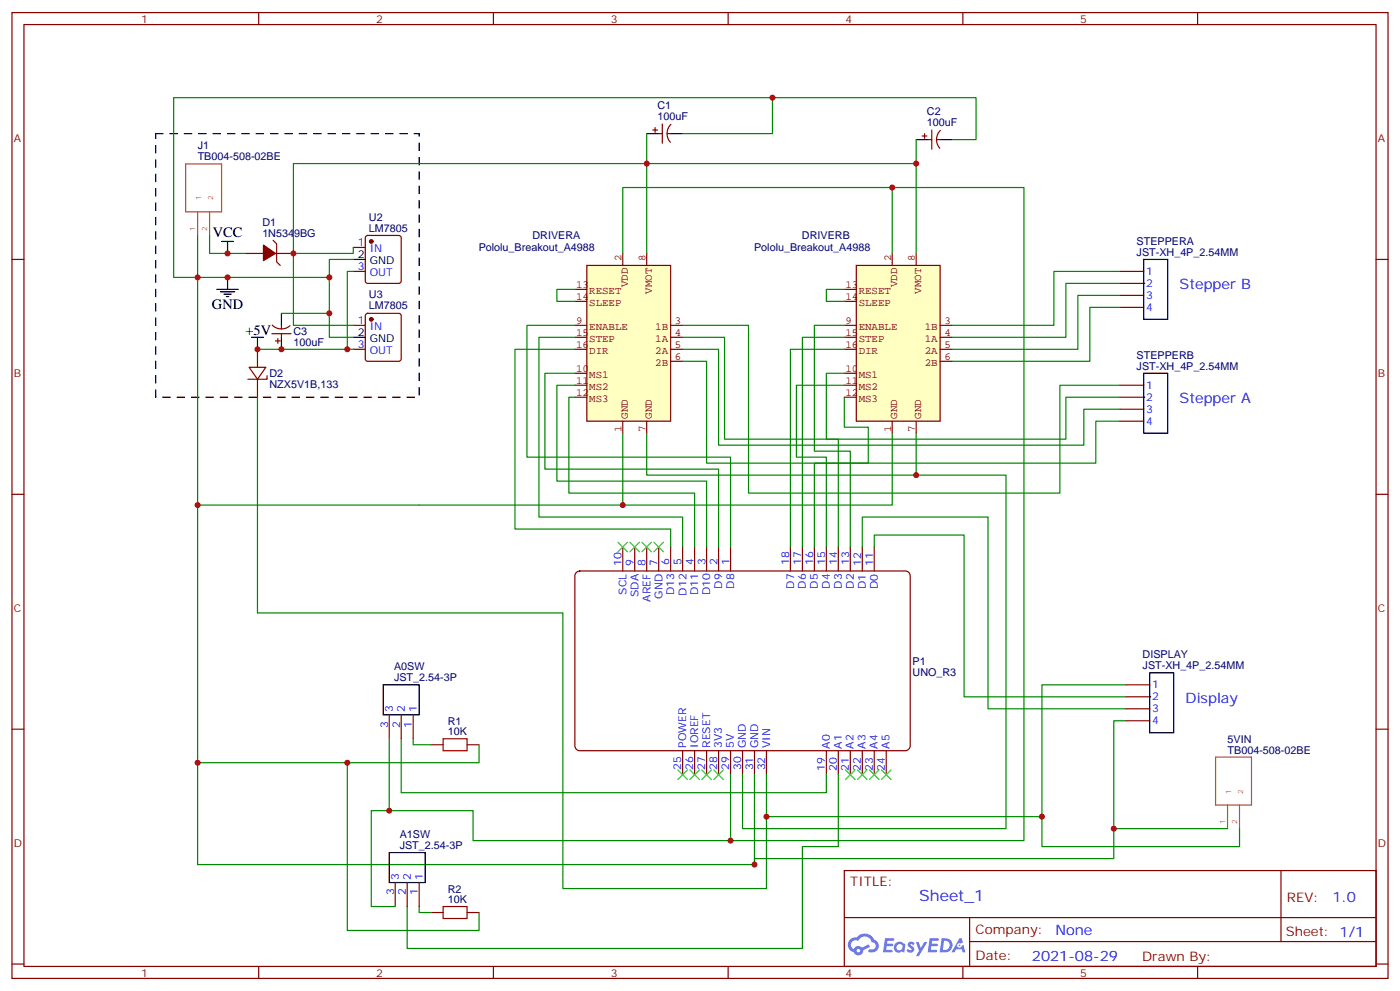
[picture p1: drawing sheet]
<svg xmlns="http://www.w3.org/2000/svg" width="412mm" height="292mm" viewBox="0 0 412 292" stroke-linecap="round" stroke-linejoin="round" font-family="sans-serif">
<g fill="none" stroke="#870000" stroke-width=".35">
<path d="M3.5 3.7h405.4v284.3h-405.4zM7.1 7.2h398.2v277.3h-398.2zM76.2 3.7v3.5M145.3 3.7v3.5M214.5 3.7v3.5M283.6 3.7v3.5M352.8 3.7v3.5M3.5 76.4h3.6M405.3 76.4h3.6M3.5 145.5h3.6M405.3 145.5h3.6M3.5 214.7h3.6"/>
<path d="M405.3 214.7h3.6M248.7 256.3h156.6v28.2h-156.6zM377.3 256.3v20.9M248.7 270.1h156.5M285.6 277.2h119.6M285.6 270.1v14.2M3.5 283.8h3.6M76.2 284.5v3.5M145.3 284.5v3.5M214.5 284.5v3.5M283.6 284.5v3.5M352.8 284.5v3.5"/>
<path d="M405.3 283.8h3.6"/>
</g>
<g fill="#5487ff">
<path d="M267.7 277.5a1.22 1.22 0 0 1 1.7 .2l-.4 .6a.47 .47 0 0 0-.3-.4 .47 .47 0 0 0-.5 .2l.1 .2a1.14 1.14 0 0 1 .8 1.8 1.14 1.14 0 0 1-1.9 0l-.2-.2 .5-.6 .7 .5a.29 .29 0 0 0 .3-.3 .29 .29 0 0 0-.2-.3 1.04 1.04 0 0 1-.6-1.7z"/>
<path d="M260.7 276.2h2.4l.3 .2-.2 .5-1.8 .1-.1 .8h1.5l.3 .4-.3 .4h-1.6l-.2 1.1h1.7l.2 .3-.2 .3-2.6 .1z"/>
<path d="M273.8 276.2h2.4l.3 .2-.1 .5-1.8 .1-.2 .8h1.6l.3 .4-.4 .4-1.6-.1-.1 1.1 1.7 .1 .2 .3-.2 .3-2.6 .1z"/>
<path d="M282.6 276.2h.7l.3 1.3-.6 .3a.69 .69 0 0 0-1 .3 .69 .69 0 0 0 .4 .9 .69 .69 0 0 0 .9-.6l.5-.2 .6 2.2h-.8l-.2-.9h-1.8l-.5 .9h-.8z"/>
<path d="M269.8 277.3h.8l.6 1.8 1.1-1.8h.9l-2.6 4.2h-.8l.9-1.5z"/>
<path d="M277.4 276.2l-.6 4.2h1.3a2.11 2.11 0 0 0 2.5-2.1 2.11 2.11 0 0 0-2.5-2.1zM278.1 277a1.39 1.39 0 0 1 1.7 1.4 1.39 1.39 0 0 1-1.8 1.2h-.3z"/>
<path d="M263.7 277.8a1.54 1.54 0 0 0-.1 2.2 1.54 1.54 0 0 0 2.2 .1l.6 .3 .3-2.3-.2-.3h-.4a1.49 1.49 0 0 0-2.4 0zM264 278.8a.94 .94 0 0 1 1.8 0 .94 .94 0 0 1-1.8 0z"/>
<path d="M250.4 276.6a2.18 2.18 0 0 0 1.1 3.7 1.44 1.44 0 0 0 1.6 .9 1.44 1.44 0 0 0 1.2-1.4l2-1.1-.5-.7-1.9 1a1.47 1.47 0 0 0-2.4 .4 1.39 1.39 0 0 1-.7-1.9 1.39 1.39 0 0 1 2-.5 2.12 2.12 0 0 1 2.2-1.3 2.12 2.12 0 0 1 1.9 1.7 1.14 1.14 0 0 1 1.1 1.4 1.14 1.14 0 0 1-1.7 .7 .43 .43 0 0 0-.5 .4 .43 .43 0 0 0 .4 .5 1.98 1.98 0 0 0 2.5-1.2 1.98 1.98 0 0 0-1.2-2.6 3.1 3.1 0 0 0-5.3-.6l-.9 .1zM252.3 279.9a.55 .55 0 0 1 1.1 0 .55 .55 0 0 1-1.1 0z"/>
<circle cx="282.6" cy="278.3" r=".26"/>
</g>
<path d="M169.6 168.7l1.1-.6h96a1.41 1.41 0 0 1 1.4 1.4v50.1a1.51 1.51 0 0 1-1.4 1.4h-96a1.51 1.51 0 0 1-1.4-1.4v-50.1z" fill="none" stroke="#800000" stroke-width=".35"/>
<g fill="none" stroke="#870000" stroke-width=".35">
<path d="M72.3 74.6h5.3M80.4 70.7l1.1 1.1v5.3l1 1M81.1 74.6h5.3M104.1 72.8h3.5M104.1 79.9h3.5M107.8 69.5l.5-.2h9.2l.5 .2 .2 .5v12.7l-.3 .5-.4 .2h-9.2l-.5-.2-.2-.5v-12.7zM104.1 95.8h3.5M107.8 92.5l.5-.2h9.2l.5 .2 .2 .5v12.7l-.3 .5-.4 .2h-9.2l-.5-.3-.2-.4v-12.7zM104.1 102.8h3.5M183.4 161v7.1M187 161v7.1M190.5 161v7.1"/>
<path d="M194 161v7.1M197.6 161v7.1M201.1 161v7.1M204.6 161v7.1M208.1 161v7.1M211.7 161v7.1M215.2 161v7.1M232.8 161v7.1M236.4 161v7.1M239.9 161v7.1M243.4 161v7.1M246.9 161v7.1"/>
<path d="M250.5 161v7.1M254 161v7.1M257.5 161v7.1M201.1 221v7.1M204.6 221v7.1M208.1 221v7.1M211.7 221v7.1M215.2 221v7.1M218.7 221v7.1M222.2 221v7.1M225.8 221v7.1M243.4 221v7.1"/>
<path d="M246.9 221v7.1M250.5 221v7.1M254 221v7.1M257.5 221v7.1M261.1 221v7.1"/>
</g>
<g fill="#870000" stroke="#870000" stroke-width=".35">
<path d="M77.6 72.1l3.5 2.5-3.5 2.1z"/>
<circle cx="109.4" cy="71.1" r=".53"/>
<circle cx="109.4" cy="94" r=".53"/>
</g>
<path d="M104.1 76.4h3.5M63.9 85.2h6.3M64.9 85.9h4.2M66 86.6h2.1M66.7 87.3h.7M67 81.7v3.5M74.1 99.3h3.5M75.8 99.3v3.5M104.1 99.3h3.5" fill="none" stroke="#000" stroke-width=".35"/>
<path d="M104.1 72.8v1.8h-17.7v21.2h17.7M104.1 79.9h-1.8v22.9h1.8M67 81.7h30v17.6h7.1" fill="none" stroke="#008700" stroke-width=".35"/>
<path d="M172.9 78.1h24.7v45.9h-24.7z" fill="#ffffc2" stroke="#850000" stroke-width=".35"/>
<g fill="none" stroke="#850000" stroke-width=".35">
<path d="M183.4 74.6v3.5M190.5 74.6v3.5M169.3 95.8h3.6M169.3 99.3h3.6M169.3 85.2h3.6M169.3 88.7h3.6M197.6 95.8h3.5M197.6 99.3h3.5M169.3 102.8h3.6M169.3 109.9h3.6M169.3 113.4h3.6M169.3 116.9h3.6"/>
<path d="M197.6 102.8h3.5M197.6 106.4h3.5M183.4 124v3.5M190.5 124v3.5"/>
</g>
<path d="M252.2 78.1h24.7v45.9h-24.7z" fill="#ffffc2" stroke="#850000" stroke-width=".35"/>
<g fill="none" stroke="#850000" stroke-width=".35">
<path d="M262.8 74.6v3.5M269.9 74.6v3.5M248.7 95.8h3.5M248.7 99.3h3.5M248.7 85.2h3.5M248.7 88.7h3.5M276.9 95.8h3.6M276.9 99.3h3.6M248.7 102.8h3.5M248.7 109.9h3.5M248.7 113.4h3.5M248.7 116.9h3.5"/>
<path d="M276.9 102.8h3.6M276.9 106.4h3.6M262.8 124v3.5M269.9 124v3.5"/>
</g>
<path d="M54.7 48.3h10.6v14.1h-10.6zM58.2 62.4v6.9M61.7 62.4v6.9M358.1 222.9h10.6v14.1h-10.6zM361.6 237v6.9M365.1 237v6.9" fill="none" stroke="#a64a4a" stroke-width=".35"/>
<g fill="none" stroke="#008700" stroke-width=".35">
<path d="M190.5 39.3v8.9h79.4v26.4M201.1 39.3h26.4v-10.5h60v12.3h-7M227.5 28.8h-176.3v52.9h7v67h125.2v-21.2M262.8 55.2h-79.4v19.4M269.9 41.1v7.1M58.2 69.3v12.4h8.8M61.7 69.3v5.3h10.6M86.4 74.6v-26.4h104.1v26.4M104.1 76.4h-7.1v5.3M262.8 74.6v-19.4h38.8v192.3h-86.4v-19.4M329.8 79.9h-19.4v15.9h-29.9M82.9 92.3h14.1"/>
<path d="M169.3 95.8h-14.1v38.8h60v26.4M169.3 99.3h-10.6v52.9h42.4v8.8M169.3 85.2h-5.3v3.5h5.3M201.1 99.3h12.3v30h100.6v-12.4h15.8M201.1 95.8h19.4v49.4h91.7v-31.8h17.6M248.7 95.8h-8.8v37h10.6v28.2M248.7 85.2h-5.3v3.5h5.3M248.7 99.3h-12.3v61.7M329.8 83.4h-15.8v15.9h-33.5M329.8 87h-12.3v15.8h-37M329.8 90.5h-8.8v15.9h-40.5M75.8 116.9v63.5h90v81.2h60v-33.5"/>
<path d="M75.8 102.8h26.5M169.3 109.9h-8.8v28.2h51.2v22.9M169.3 113.4h-5.3v28.2h44.1v19.4M169.3 116.9h-1.7v28.3h37v15.8M169.3 102.8h-17.6v53h45.9v5.2M201.1 102.8h10.6v28.3h107.6v-10.6h10.5M201.1 106.4h7v29.9h114.7v-12.3h7M248.7 109.9h-5.3v19.4h3.5v31.7M248.7 113.4h-14.1v21.2h8.8v26.4M248.7 116.9v8.9h7.1v10.5h-15.9v24.7M248.7 102.8h-15.9v58.2M190.5 127.5v12.4h79.4"/>
<path d="M262.8 127.5v21.2h-79.4M269.9 127.5v12.4h26.4v104h-77.6v-15.8M58.2 148.7v75.8h44.1v49.4h38.8v-5.3M254 161v-8.8h37v56.5h40.6M257.5 161v-3.5h26.5v47.6h47.6M114.7 217.5v21.2h24.6v8.8h75.9M118.2 217.5v15.9h125.2v-5.3M121.7 217.5v1.8h5.3M141.1 219.3v5.2h-38.8M331.6 212.2h-3.5v40.6h-105.9v1.7M331.6 201.6h-24.7v38.8h-81.1M58.2 224.5v30h164v-26.4"/>
<path d="M114.7 238.7h-5.3v28.2h7M246.9 228.1v21.1h-10.5v30h-116.5v-12.3M306.9 240.4v8.8h58.2v-5.3M328.1 243.9h33.5M123.5 266.9v1.7h3.5"/>
</g>
<g fill="none" stroke="#000" stroke-width=".35">
<path d="M190.5 39.3h3.5M197.6 39.3h3.5M269.9 41.1h3.5M276.9 41.1h3.6M65.3 71.1h3.5M67 71.1v3.5M336.9 76.4h7.1v17.6h-7.1zM82.9 92.3v3.5M82.9 99.3v3.5M336.9 109.9h7.1v17.6h-7.1zM338.7 198.1h7v17.6h-7zM112.9 201.6h10.6v8.8h-10.6z"/>
<path d="M114.7 251h10.5v8.8h-10.5z"/>
</g>
<path d="M45.9 39.3h77.6v77.6h-77.6z" fill="none" stroke="#000" stroke-width=".35" stroke-dasharray="2.1 2.1"/>
<g fill="none" stroke="#870000" stroke-width=".35">
<path d="M192.3 38.3h1.4M193 37.6v1.4M194 39.3h1.1M195.1 36.5v5.7M196.5 39.3h1.1M197.6 36.6a3.8 3.8 0 0 0-.1 5.3M272.3 39.3v1.4M274.5 38.3v5.6M277 38.4a3.8 3.8 0 0 0-.2 5.2M271.6 40h1.4M273.4 41.1h1.1M275.9 41.1h1"/>
<path d="M329.8 79.9h7.1M80.1 98.2h5.6M80.2 95.7a3.8 3.8 0 0 0 5.2 .2M81.8 99.7v1.4M82.9 95.8v1M82.9 98.2v1.1M329.8 83.4h7.1M329.8 87h7.1M329.8 90.5h7.1M73.4 108.1h4.9l-2.5 3.6zM75.8 102.8v5.3M75.8 111.7v5.2"/>
<path d="M78.7 110.6v1.1h-5.7M81.1 100.4h1.4M329.8 113.4h7.1M329.8 116.9h7.1M329.8 120.5h7.1M329.8 124h7.1M114.7 210.4v7.1M118.2 210.4v7.1M121.7 210.4v7.1M127 219.3h3.5M137.6 219.3h3.5M331.6 201.6h7.1"/>
<path d="M331.6 205.1h7.1M331.6 208.7h7.1M331.6 212.2h7.1M116.4 259.8v7.1M119.9 259.8v7.1M123.5 259.8v7.1M127 268.6h3.5M137.6 268.6h3.5"/>
</g>
<path d="M130.5 217.5h7.1v3.5h-7.1zM130.5 266.9h7.1v3.5h-7.1z" fill="none" stroke="#a10000" stroke-width=".35"/>
<g fill="none" stroke="#3c3" stroke-width=".35">
<path d="M182 159.6l2.9 2.9M184.9 159.6l-2.9 2.9M185.6 159.6l2.8 2.9M188.4 159.6l-2.8 2.9M189.1 159.6l2.8 2.9M191.9 159.6l-2.8 2.9M192.6 159.6l2.8 2.9M195.4 159.6l-2.8 2.9M199.7 226.7l2.8 2.8M202.5 226.7l-2.8 2.8M203.2 226.7l2.8 2.8M206 226.7l-2.8 2.8"/>
<path d="M206.7 226.7l2.8 2.8M209.5 226.7l-2.8 2.8M210.3 226.7l2.8 2.8M213.1 226.7l-2.8 2.8M249.1 226.7l2.8 2.8M251.9 226.7l-2.8 2.8M252.6 226.7l2.8 2.8M255.4 226.7l-2.8 2.8M256.1 226.7l2.8 2.8M258.9 226.7l-2.8 2.8M259.6 226.7l2.9 2.8M262.5 226.7l-2.9 2.8"/>
</g>
<g fill="#000">
<circle cx="336.9" cy="83.4" r=".18"/>
<circle cx="336.9" cy="116.9" r=".18"/>
<circle cx="338.7" cy="205.1" r=".18"/>
</g>
<g fill="#c00">
<circle cx="86.4" cy="74.6" r=".88"/>
<circle cx="97" cy="81.7" r=".88"/>
<circle cx="67" cy="74.6" r=".88"/>
<circle cx="67" cy="81.7" r=".88"/>
<circle cx="190.5" cy="48.2" r=".88"/>
<circle cx="58.2" cy="81.7" r=".88"/>
<circle cx="183.4" cy="148.7" r=".88"/>
<circle cx="269.9" cy="139.9" r=".88"/>
<circle cx="262.8" cy="55.2" r=".88"/>
<circle cx="269.9" cy="48.2" r=".88"/>
<circle cx="102.3" cy="224.5" r=".88"/>
<circle cx="225.8" cy="240.4" r=".88"/>
<circle cx="102.3" cy="102.8" r=".88"/>
<circle cx="75.8" cy="102.8" r=".88"/>
<circle cx="227.5" cy="28.8" r=".88"/>
<circle cx="58.2" cy="148.7" r=".88"/>
<circle cx="58.2" cy="224.5" r=".88"/>
<circle cx="222.3" cy="254.5" r=".88"/>
<circle cx="215.2" cy="247.5" r=".88"/>
<circle cx="114.7" cy="238.7" r=".88"/>
<circle cx="82.9" cy="102.8" r=".88"/>
<circle cx="97" cy="92.3" r=".88"/>
<circle cx="306.9" cy="240.4" r=".88"/>
<circle cx="328.1" cy="243.9" r=".88"/>
</g>
<text font-size="4.6" fill="#00f" x="270.8" y="265.3">Sheet_1</text>
<g font-size="4.2">
<text x="62.7" y="69.9">VCC</text>
<text x="62.4" y="90.8">GND</text>
<text x="72.3" y="98.6">+5V</text>
</g>
<g font-size="4.2" fill="#00f">
<text x="347.5" y="85.2">Stepper B</text>
<text x="347.5" y="118.7">Stepper A</text>
<text x="349.2" y="206.9">Display</text>
<text x="392.5" y="265.6">1.0</text>
<text x="310.9" y="275.1">None</text>
<text x="304" y="282.9">2021-08-29</text>
</g>
<g font-size="3.9" fill="#800">
<text x="250.5" y="260.9">TITLE:</text>
<text x="379.1" y="265.6">REV:</text>
<text x="287.4" y="275.1">Company:</text>
<text x="378.7" y="275.7">Sheet: 1/1</text>
<text x="287.4" y="282.8">Date:</text>
<text x="336.4" y="282.8">Draw</text>
<text x="346.6" y="282.8">n By:</text>
</g>
<g font-size="3.2" fill="#800">
<text x="41.6" y="6.7">1</text>
<text x="110.8" y="6.7">2</text>
<text x="179.9" y="6.7">3</text>
<text x="249.1" y="6.7">4</text>
<text x="318.2" y="6.7">5</text>
<text x="4.1" y="41.8">A</text>
<text x="405.9" y="41.8">A</text>
<text x="4.1" y="110.9">B</text>
<text x="405.9" y="110.9">B</text>
<text x="4.1" y="180.1">C</text>
<text x="405.9" y="180.1">C</text>
<text x="4.1" y="249.2">D</text>
<text x="405.9" y="249.2">D</text>
<text x="41.6" y="287.5">1</text>
<text x="110.8" y="287.5">2</text>
<text x="179.9" y="287.5">3</text>
<text x="249.1" y="287.5">4</text>
<text x="318.2" y="287.5">5</text>
</g>
<g font-size="3.2" fill="#000080">
<text x="193.7" y="35.5">100uF</text>
<text x="193.7" y="32.2">C1</text>
<text x="273.1" y="34">C2</text>
<text x="273.1" y="37.2">100uF</text>
<text x="58.2" y="47.2">TB004-508-02BE</text>
<text x="58.2" y="44">J1</text>
<text x="108.7" y="64.9">U2</text>
<text x="77.3" y="69.7">1N5349BG</text>
<text x="77.3" y="66.5">D1</text>
<text x="108.7" y="68.2">LM7805</text>
<text x="156.9" y="70.5">DRIVERA</text>
<text x="236.2" y="70.5">DRIVERB</text>
<text x="141" y="74">Pololu_Breakout_A4988</text>
<text x="222.1" y="74">Pololu_Breakout_A4988</text>
<text x="334.8" y="75.3">JST-XH_4P_2.54MM</text>
<text x="334.8" y="72.1">STEPPERA</text>
<text x="108.7" y="87.9">U3</text>
<text x="108.7" y="91.1">LM7805</text>
<text x="86.4" y="101.9">100uF</text>
<text x="86.4" y="98.7">C3</text>
<text x="334.8" y="105.7">STEPPERB</text>
<text x="79.4" y="110.9">D2</text>
<text x="334.8" y="108.8">JST-XH_4P_2.54MM</text>
<text x="79.4" y="114.1">NZX5V1B,133</text>
<text x="116.1" y="197.3">A0SW</text>
<text x="268.8" y="195.7">P1</text>
<text x="336.6" y="197">JST-XH_4P_2.54MM</text>
<text x="336.6" y="193.9">DISPLAY</text>
<text x="116.1" y="200.6">JST_2.54-3P</text>
<text x="268.8" y="198.9">UNO_R3</text>
<text x="131.9" y="213.5">R1</text>
<text x="131.9" y="216.4">10K</text>
<text x="361.6" y="221.8">TB004-508-02BE</text>
<text x="361.6" y="218.6">5VIN</text>
<text x="117.8" y="249.9">JST_2.54-3P</text>
<text x="117.8" y="246.7">A1SW</text>
<text x="131.9" y="262.9">R2</text>
<text x="131.9" y="265.8">10K</text>
</g>
<g font-size="3.2" fill="#00f">
<text x="105.4" y="72.5">1</text>
<text x="108.9" y="74.3">IN</text>
<text x="105.4" y="79.6">3</text>
<text x="108.9" y="81.3">OUT</text>
<text x="337.6" y="81">1</text>
<text x="337.6" y="84.5">2</text>
<text x="337.6" y="88">3</text>
<text x="105.4" y="95.4">1</text>
<text x="337.6" y="91.5">4</text>
<text x="108.9" y="97.2">IN</text>
<text x="105.4" y="102.5">3</text>
<text x="108.9" y="104.2">OUT</text>
<text x="337.6" y="114.5">1</text>
<text x="337.6" y="118">2</text>
<text x="337.6" y="121.5">3</text>
<text x="337.6" y="125.1">4</text>
<text x="183.1" y="166.5" transform="rotate(-90 183.1 166.5)">10</text>
<text x="186.6" y="166.5" transform="rotate(-90 186.6 166.5)">9</text>
<text x="190.2" y="166.5" transform="rotate(-90 190.2 166.5)">8</text>
<text x="193.7" y="166.5" transform="rotate(-90 193.7 166.5)">7</text>
<text x="197.2" y="166.2" transform="rotate(-90 197.2 166.2)">6</text>
<text x="200.8" y="166.4" transform="rotate(-90 200.8 166.4)">5</text>
<text x="204.3" y="166.4" transform="rotate(-90 204.3 166.4)">4</text>
<text x="207.8" y="166.4" transform="rotate(-90 207.8 166.4)">3</text>
<text x="211.3" y="166.4" transform="rotate(-90 211.3 166.4)">2</text>
<text x="214.8" y="166.4" transform="rotate(-90 214.8 166.4)">1</text>
<text x="232.5" y="166.3" transform="rotate(-90 232.5 166.3)">18</text>
<text x="236" y="166.3" transform="rotate(-90 236 166.3)">17</text>
<text x="239.5" y="166.3" transform="rotate(-90 239.5 166.3)">16</text>
<text x="243.1" y="166.3" transform="rotate(-90 243.1 166.3)">15</text>
<text x="246.6" y="166.3" transform="rotate(-90 246.6 166.3)">14</text>
<text x="250.1" y="166.3" transform="rotate(-90 250.1 166.3)">13</text>
<text x="253.7" y="166.5" transform="rotate(-90 253.7 166.5)">12</text>
<text x="257.2" y="166.5" transform="rotate(-90 257.2 166.5)">11</text>
<text x="212.7" y="173.3" transform="rotate(-90 212.7 173.3)">D9</text>
<text x="216.3" y="173.3" transform="rotate(-90 216.3 173.3)">D8</text>
<text x="233.9" y="173.3" transform="rotate(-90 233.9 173.3)">D7</text>
<text x="237.4" y="173.3" transform="rotate(-90 237.4 173.3)">D6</text>
<text x="240.9" y="173.3" transform="rotate(-90 240.9 173.3)">D5</text>
<text x="244.5" y="173.3" transform="rotate(-90 244.5 173.3)">D4</text>
<text x="248" y="173.3" transform="rotate(-90 248 173.3)">D3</text>
<text x="251.5" y="173.3" transform="rotate(-90 251.5 173.3)">D2</text>
<text x="255.1" y="173.4" transform="rotate(-90 255.1 173.4)">D1</text>
<text x="258.6" y="173.4" transform="rotate(-90 258.6 173.4)">D0</text>
<text x="184.5" y="175.1" transform="rotate(-90 184.5 175.1)">SCL</text>
<text x="188.1" y="175.8" transform="rotate(-90 188.1 175.8)">SDA</text>
<text x="191.6" y="177.2" transform="rotate(-90 191.6 177.2)">AREF</text>
<text x="195.1" y="176.3" transform="rotate(-90 195.1 176.3)">GND</text>
<text x="198.6" y="175.2" transform="rotate(-90 198.6 175.2)">D13</text>
<text x="202.2" y="175.3" transform="rotate(-90 202.2 175.3)">D12</text>
<text x="205.7" y="175.3" transform="rotate(-90 205.7 175.3)">D11</text>
<text x="209.2" y="175.3" transform="rotate(-90 209.2 175.3)">D10</text>
<text x="339.4" y="202.7">1</text>
<text x="115.7" y="209.7" transform="rotate(-90 115.7 209.7)">3</text>
<text x="119.2" y="209.7" transform="rotate(-90 119.2 209.7)">2</text>
<text x="122.8" y="209.7" transform="rotate(-90 122.8 209.7)">1</text>
<text x="339.4" y="206.2">2</text>
<text x="339.4" y="209.7">3</text>
<text x="114.3" y="214.2" transform="rotate(-90 114.3 214.2)">3</text>
<text x="117.8" y="214.2" transform="rotate(-90 117.8 214.2)">2</text>
<text x="121.4" y="214.2" transform="rotate(-90 121.4 214.2)">1</text>
<text x="339.4" y="213.3">4</text>
<text x="202.1" y="220.2" transform="rotate(-90 202.1 220.2)">POWER</text>
<text x="205.6" y="220.2" transform="rotate(-90 205.6 220.2)">IOREF</text>
<text x="209.1" y="220.2" transform="rotate(-90 209.1 220.2)">RESET</text>
<text x="212.7" y="220.2" transform="rotate(-90 212.7 220.2)">3V3</text>
<text x="216.2" y="220.2" transform="rotate(-90 216.2 220.2)">5V</text>
<text x="219.7" y="220.2" transform="rotate(-90 219.7 220.2)">GND</text>
<text x="223.3" y="220.3" transform="rotate(-90 223.3 220.3)">GND</text>
<text x="226.8" y="220.3" transform="rotate(-90 226.8 220.3)">VIN</text>
<text x="244.4" y="220.4" transform="rotate(-90 244.4 220.4)">A0</text>
<text x="247.9" y="220.4" transform="rotate(-90 247.9 220.4)">A1</text>
<text x="251.5" y="220.4" transform="rotate(-90 251.5 220.4)">A2</text>
<text x="255" y="220.4" transform="rotate(-90 255 220.4)">A3</text>
<text x="258.5" y="220.4" transform="rotate(-90 258.5 220.4)">A4</text>
<text x="262" y="220.4" transform="rotate(-90 262 220.4)">A5</text>
<text x="200.7" y="226.7" transform="rotate(-90 200.7 226.7)">25</text>
<text x="204.2" y="226.7" transform="rotate(-90 204.2 226.7)">26</text>
<text x="207.7" y="226.7" transform="rotate(-90 207.7 226.7)">27</text>
<text x="211.3" y="226.7" transform="rotate(-90 211.3 226.7)">28</text>
<text x="214.8" y="226.7" transform="rotate(-90 214.8 226.7)">29</text>
<text x="218.3" y="226.7" transform="rotate(-90 218.3 226.7)">30</text>
<text x="221.9" y="226.8" transform="rotate(-90 221.9 226.8)">31</text>
<text x="225.4" y="226.8" transform="rotate(-90 225.4 226.8)">32</text>
<text x="243" y="226.9" transform="rotate(-90 243 226.9)">19</text>
<text x="246.5" y="226.9" transform="rotate(-90 246.5 226.9)">20</text>
<text x="250.1" y="226.9" transform="rotate(-90 250.1 226.9)">21</text>
<text x="253.6" y="226.9" transform="rotate(-90 253.6 226.9)">22</text>
<text x="257.1" y="226.9" transform="rotate(-90 257.1 226.9)">23</text>
<text x="260.6" y="226.9" transform="rotate(-90 260.6 226.9)">24</text>
<text x="116.1" y="263.6" transform="rotate(-90 116.1 263.6)">3</text>
<text x="117.5" y="259.1" transform="rotate(-90 117.5 259.1)">3</text>
<text x="119.6" y="263.6" transform="rotate(-90 119.6 263.6)">2</text>
<text x="121" y="259.1" transform="rotate(-90 121 259.1)">2</text>
<text x="123.1" y="263.6" transform="rotate(-90 123.1 263.6)">1</text>
<text x="124.5" y="259.1" transform="rotate(-90 124.5 259.1)">1</text>
</g>
<g font-size="3.2">
<text x="105.4" y="76">2</text>
<text x="108.9" y="77.8">GND</text>
<text x="105.4" y="99">2</text>
<text x="108.9" y="100.7">GND</text>
</g>
<g font-size="3.2" fill="#840000">
<text x="183.1" y="76.9" transform="rotate(-90 183.1 76.9)">2</text>
<text x="190.1" y="76.9" transform="rotate(-90 190.1 76.9)">8</text>
<text x="262.5" y="76.9" transform="rotate(-90 262.5 76.9)">2</text>
<text x="269.5" y="76.9" transform="rotate(-90 269.5 76.9)">8</text>
<text x="169.7" y="84.8">13</text>
<text x="169.7" y="88.4">14</text>
<text x="173.6" y="86.7">RESET</text>
<text x="184.9" y="84.6" transform="rotate(-90 184.9 84.6)">VDD</text>
<text x="192" y="86.5" transform="rotate(-90 192 86.5)">VMOT</text>
<text x="249.1" y="84.8">13</text>
<text x="249.1" y="88.4">14</text>
<text x="252.9" y="86.7">RESET</text>
<text x="264.3" y="84.6" transform="rotate(-90 264.3 84.6)">VDD</text>
<text x="271.4" y="86.5" transform="rotate(-90 271.4 86.5)">VMOT</text>
<text x="169.7" y="95.4">9</text>
<text x="173.6" y="90.2">SLEEP</text>
<text x="198.8" y="95.4">3</text>
<text x="249.1" y="95.4">9</text>
<text x="252.9" y="90.2">SLEEP</text>
<text x="278.2" y="95.4">3</text>
<text x="169.7" y="99">15</text>
<text x="173.6" y="97.3">ENABLE</text>
<text x="173.6" y="100.8">STEP</text>
<text x="193" y="97.3">1B</text>
<text x="193" y="100.8">1A</text>
<text x="198.8" y="99">4</text>
<text x="249.1" y="99">15</text>
<text x="252.9" y="97.3">ENABLE</text>
<text x="252.9" y="100.8">STEP</text>
<text x="272.4" y="97.3">1B</text>
<text x="272.4" y="100.8">1A</text>
<text x="278.2" y="99">4</text>
<text x="169.7" y="102.5">16</text>
<text x="173.6" y="104.3">DIR</text>
<text x="193" y="104.3">2A</text>
<text x="193" y="107.9">2B</text>
<text x="198.8" y="102.5">5</text>
<text x="198.8" y="106">6</text>
<text x="249.1" y="102.5">16</text>
<text x="252.9" y="104.3">DIR</text>
<text x="272.4" y="104.3">2A</text>
<text x="272.4" y="107.9">2B</text>
<text x="278.2" y="102.5">5</text>
<text x="278.2" y="106">6</text>
<text x="169.7" y="109.5">10</text>
<text x="169.7" y="113.1">11</text>
<text x="173.6" y="111.4">MS1</text>
<text x="249.1" y="109.5">10</text>
<text x="249.1" y="113.1">11</text>
<text x="252.9" y="111.4">MS1</text>
<text x="169.7" y="116.6">12</text>
<text x="173.6" y="114.9">MS2</text>
<text x="173.6" y="118.4">MS3</text>
<text x="249.1" y="116.6">12</text>
<text x="252.9" y="114.9">MS2</text>
<text x="252.9" y="118.4">MS3</text>
<text x="184.9" y="123.3" transform="rotate(-90 184.9 123.3)">GND</text>
<text x="192" y="123.3" transform="rotate(-90 192 123.3)">GND</text>
<text x="264.3" y="123.3" transform="rotate(-90 264.3 123.3)">GND</text>
<text x="271.4" y="123.3" transform="rotate(-90 271.4 123.3)">GND</text>
<text x="183.1" y="127.2" transform="rotate(-90 183.1 127.2)">1</text>
<text x="190.1" y="127.2" transform="rotate(-90 190.1 127.2)">7</text>
<text x="262.5" y="127.2" transform="rotate(-90 262.5 127.2)">1</text>
<text x="269.5" y="127.2" transform="rotate(-90 269.5 127.2)">7</text>
</g>
<g font-size="2.1" fill="#a54b4b">
<text x="59.2" y="59" transform="rotate(-90 59.2 59)">1</text>
<text x="62.8" y="59" transform="rotate(-90 62.8 59)">2</text>
<text x="57.5" y="68" transform="rotate(-90 57.5 68)">1</text>
<text x="61" y="68" transform="rotate(-90 61 68)">2</text>
<text x="362.6" y="233.6" transform="rotate(-90 362.6 233.6)">1</text>
<text x="366.2" y="233.6" transform="rotate(-90 366.2 233.6)">2</text>
<text x="360.9" y="242.6" transform="rotate(-90 360.9 242.6)">1</text>
<text x="364.4" y="242.6" transform="rotate(-90 364.4 242.6)">2</text>
</g>
</svg>
